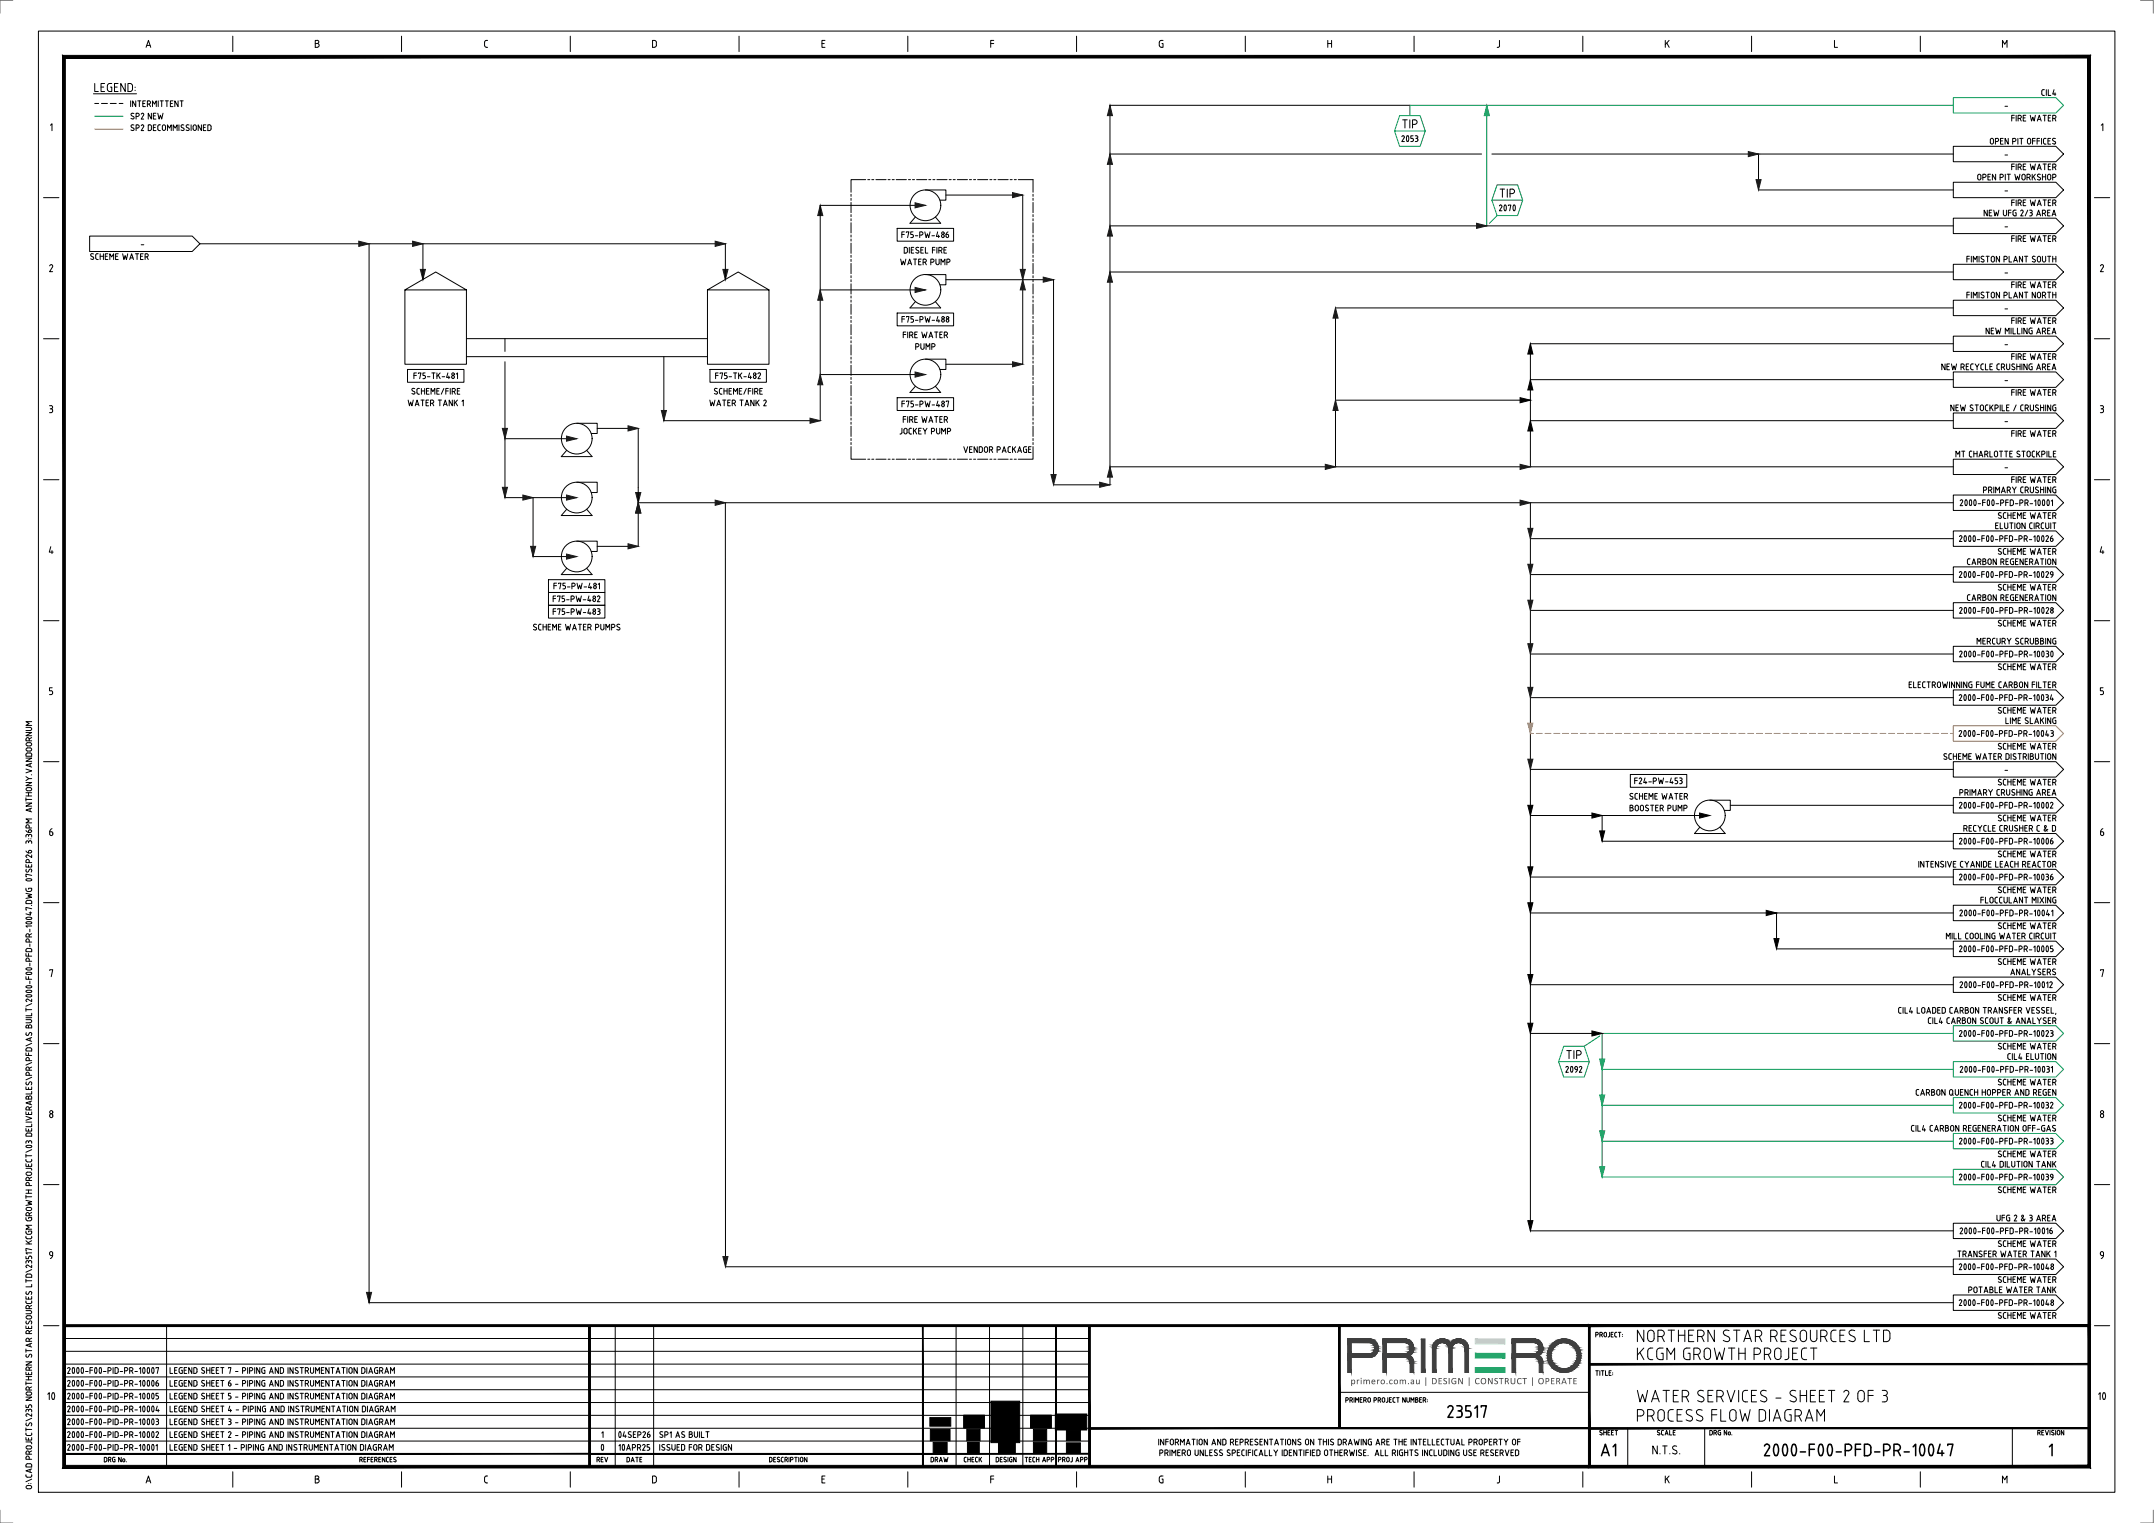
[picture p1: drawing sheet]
<svg xmlns="http://www.w3.org/2000/svg" width="841mm" height="594mm" viewBox="0 0 841 594" stroke-linecap="round" stroke-linejoin="round" font-family="sans-serif">
<g fill="none" stroke="#000" stroke-width=".39">
<path d="M15 12.1h810v570h-810zM36.4 36.6h16.9M37 40.4h1.5M39.6 40.4h2.3M43 40.4h2.3M46.5 40.4h1.5M550 41.1h-117v148h-22v-80h-42M762 57.1h40l3 3-3 3h-40zM332 75.8v.8M332 77.4v.8M332 79v3.9M337.7 70.1h-5.7v4.9"/>
<path d="M338.5 70.1h.8M340.1 70.1h.8M341.7 70.1h4M346.4 70.1h.8M348 70.1h.8M349.6 70.1h4M354.4 70.1h.8M355.9 70.1h.8M357.5 70.1h4M361 74.1h8v4h-2.4M362.3 70.1h.8M363.9 70.1h.8"/>
<path d="M365.5 70.1h3.9M369 76.1h29.9v66h-29.9M370.2 70.1h.9M371.8 70.1h.8M373.4 70.1h4M378.2 70.1h.8M379.8 70.1h.8M381.3 70.1h4M386.1 70.1h.8M387.7 70.1h.8M389.3 70.1h4M394 70.1h.8"/>
<path d="M395.6 70.1h.9M397.2 70.1h5.8v4.9M403 75.8v.8M403 77.4v.8M403 79v3.9M433 60.1h144.9M582 60.1h180M686 60.1v14h76M762 71.1h40l3 3-3 3h-40zM35 92.1h40l3 3-3 3h-40zM78 95.1h205v14M144 95.1v413h618"/>
<path d="M165 95.1v14M332 83.7v.8M332 85.3v.8M332 86.9v4M332 91.7v.8M332 93.2v.8M332 94.8v4M332 99.6v.8M350 89.1h22v5h-22zM357.1 84.6l-2.1 2.5h11.9l-2-2.5M361 80.1h-41v84h-61v-25M403 83.7v.8"/>
<path d="M403 85.3v.8M403 86.9v4M403 91.7v.8M403 93.2v.8M403 94.8v4M403 99.6v.8M433 88.1h329M762 85.1h40l3 3-3 3h-40zM157.9 113.1l12.1-7 11.9 7v29h-24v-29h24M276 113.1l12-7 12 7v29h-24v-29h24M320 113.1h41M332 101.2v.8"/>
<path d="M332 102.8v3.9M332 107.5v.8M332 109.1v.8M332 110.7v4M332 115.5v.8M332 117.1v.8M332 118.6v4M357.1 117.7l-2.1 2.4h11.9l-2-2.4M361 107.1h8v4h-2.4M403 101.2v.8M403 102.8v3.9M403 107.5v.8"/>
<path d="M403 109.1v.8M403 110.7v4M403 115.5v.8M403 117.1v.8M403 118.6v4M433 106.1h329M762 117.1h40l3 3-3 3h-40zM762 103.1h40l3 3-3 3h-40zM181.9 132.1h94.1M181.9 139.1h94.1M197 132.1v5M332 123.4v.8"/>
<path d="M332 125v.8M332 126.6v4M332 131.3v.8M332 132.9v.8M332 134.5v4M332 139.3v.8M350 122.1h22v5h-22zM403 123.4v.8M403 125v.8M403 126.6v4M403 131.3v.8M403 132.9v.8"/>
<path d="M403 134.5v4M403 139.3v.8M762 120.1h-241v62M762 131.1h40l3 3-3 3h-40zM762 134.1h-165v48M159 144.1h22v5h-22zM197 141.1v53h28M276.9 144.1h22.1v5h-22.1zM320 146.1h41M332 140.9v.8M332 142.5v3.9M332 147.2v.8"/>
<path d="M332 148.8v.8M332 150.4v4M332 155.2v.8M332 156.7v.8M332 158.3v4M350 155.1h22v5h-22zM357.1 150.7l-2.1 2.4h11.9l-2-2.4M361 140.1h8v4h-2.4M403 140.9v.8M403 142.5v3.9M403 147.2v.8M403 148.8v.8"/>
<path d="M403 150.4v4M403 155.2v.8M403 156.7v.8M403 158.3v4M521 156.1h76M597 148.1h165M762 145.1h40l3 3-3 3h-40zM197 171.1h28M221.1 175.7l-2.2 2.4h12.1l-2.1-2.4M225 165.1h8v4h-2.4M233 167.1h16v46h-16M332 163.1v.8"/>
<path d="M332 164.7v.8M332 166.3v3.9M332 171v.8M332 172.6v.8M332 174.2v4.9h5.7M338.5 179.1h.8M340.1 179.1h.8M341.7 179.1h4M346.4 179.1h.8M348 179.1h.8M349.6 179.1h4M354.4 179.1h.8"/>
<path d="M355.9 179.1h.8M357.5 179.1h4M362.3 179.1h.8M363.9 179.1h.8M365.5 179.1h3.9M370.2 179.1h.9M371.8 179.1h.8M373.4 179.1h4M378.2 179.1h.8M379.8 179.1h.8M381.3 179.1h4M386.1 179.1h.8"/>
<path d="M387.7 179.1h.8M389.3 179.1h4M394 179.1h.8M395.6 179.1h.9M403 174.2v4.9h-5.8M403 163.1v.8M403 164.7v.8M403 166.3v3.9M403 171v.8M597 164.1h165M762 161.1h40l3 3-3 3h-40zM762 179.1h40l3 3-3 3h-40z"/>
<path d="M207.9 194.1v23h17.1M221.1 198.6l-2.2 2.5h12.1l-2.1-2.5M225 188.1h8v4h-2.4M249 196.1h513M283 196.1v298h479M433 182.1h329M597 196.1v284h165M762 193.1h40l3 3-3 3h-40zM225 211.1h8v4h-2.4M597 210.1h165M762 207.1h40l3 3-3 3h-40zM214 236.1h22v5h-22z"/>
<path d="M214 231.1h22v5h-22zM214 226.1h22v5h-22zM221.1 221.7l-2.2 2.4h12.1l-2.1-2.4M597 224.1h165M597 238.1h165M762 221.1h40l3 3-3 3h-40zM762 235.1h40l3 3-3 3h-40zM597 255.1h165M762 252.1h40l3 3-3 3h-40zM597 272.1h165M762 269.1h40l3 3-3 3h-40zM762 297.1h40l3 3-3 3h-40z"/>
<path d="M597 300.1h165M597 318.1h70M625 318.1v10h137M636 302.1h22v5h-22zM667 312.1h8v4h-2.4M675 314.1h87M762 311.1h40l3 3-3 3h-40zM663.1 322.7l-2.1 2.4h12l-2.1-2.4M762 339.1h40l3 3-3 3h-40zM762 325.1h40l3 3-3 3h-40zM597 356.1h165M597 342.1h165"/>
<path d="M693 356.1v14h69M762 353.1h40l3 3-3 3h-40zM762 367.1h40l3 3-3 3h-40zM597 384.1h165M762 381.1h40l3 3-3 3h-40zM597 403.1h28M762 477.2h40l3 2.9-3 3h-40zM762 491.1h40l3 3-3 3h-40zM762 505.1h40l3 3-3 3h-40z"/>
<circle cx="361" cy="80.1" r="6"/>
<circle cx="361" cy="113.1" r="6"/>
<circle cx="361" cy="146.1" r="6"/>
<circle cx="225" cy="171.1" r="6"/>
<circle cx="225" cy="194.1" r="6"/>
<circle cx="225" cy="217.1" r="6"/>
<circle cx="667" cy="318.1" r="6"/>
</g>
<g fill="#1a1a1a" stroke="#1a1a1a" stroke-width=".39">
<path d="M164 105.1h1.9l-.9 4z"/>
<path d="M161 94.1l4 1-4 1z"/>
<path d="M357 112.1l4 1-4 1z"/>
<path d="M357 79.1l4 1-4 1z"/>
<path d="M395 75.1l3.9 1-3.9 1z"/>
<path d="M398 105.1h2l-1.1 4z"/>
<path d="M395 141.1l3.9 1-3.9 1z"/>
<path d="M398.9 109.1l1.1 4h-2z"/>
<path d="M357 145.1l4 1-4 1z"/>
<path d="M258 160.1h2l-1 4z"/>
<path d="M282 105.1h2l-1 4z"/>
<path d="M279 94.1l4 1-4 1z"/>
<path d="M143 504.1h1.9l-.9 4z"/>
<path d="M140 94.1l4 1-4 1z"/>
<path d="M221 193.1l4 1-4 1z"/>
<path d="M221 170.1l4 1-4 1z"/>
<path d="M245 166.1l4 1-4 1z"/>
<path d="M247.9 192.1h2.1l-1 4z"/>
<path d="M249 196.1l1 4h-2.1z"/>
<path d="M196 167.1h2l-1 4z"/>
<path d="M204 193.1l3.9 1-3.9 1z"/>
<path d="M245 212.1l4 1-4 1z"/>
<path d="M221 216.1l4 1-4 1z"/>
<path d="M207 213.1h2l-1.1 4z"/>
<path d="M196 190.1h2l-1 4z"/>
<path d="M279 195.1l4 1-4 1z"/>
<path d="M596 206.1h2l-1 4z"/>
<path d="M593 195.1l4 1-4 1z"/>
<path d="M407 108.1l4 1-4 1z"/>
<path d="M433 60.1l1 4h-2z"/>
<path d="M596 220.1h2l-1 4z"/>
<path d="M596 234.1h2l-1 4z"/>
<path d="M596 251.1h2l-1 4z"/>
<path d="M596 296.1h2l-1 4z"/>
<path d="M682 59.1l4 1-4 1z"/>
<path d="M685 70.1h2l-1 4z"/>
<path d="M521 120.1l1 4h-2z"/>
<path d="M433 182.1l1 4h-2z"/>
<path d="M517 181.1l4 1-4 1z"/>
<path d="M320 80.1l1 4h-2z"/>
<path d="M320 113.1l1 4h-2z"/>
<path d="M320 146.1l1 4h-2z"/>
<path d="M316 163.1l4 1-4 1z"/>
<path d="M410 185.1h2l-1 4z"/>
<path d="M429 188.1l4 1-4 1z"/>
<path d="M282 490.1h2l-1 4z"/>
<path d="M596 268.1h2l-1 4z"/>
<path d="M521 156.1l1 4h-2z"/>
<path d="M593 181.1l4 1-4 1z"/>
<path d="M433 106.1l1 4h-2z"/>
<path d="M433 41.1l1 4h-2z"/>
<path d="M433 88.1l1 4h-2z"/>
<path d="M576 87.1l4 1-4 1z"/>
</g>
<g fill="#000" stroke="#000" stroke-width=".39">
<path d="M597 134.1l1 4h-2zM593 155.1l4 1-4 1zM597 148.1l1 4h-2zM597 164.1l1 4h-2zM596 314.1h2l-1 4zM621 317.1l4 1-4 1zM663 317.1l4 1-4 1zM624 324.1h2l-1 4zM596 338.1h2l-1 4zM596 352.1h2l-1 4zM689 355.1l4 1-4 1zM692 366.1h2l-1 4z"/>
<path d="M596 380.1h2l-1 4zM596 399.1h2l-1 4zM621 402.1l4 1-4 1zM596 476.1h2l-1 4z"/>
</g>
<g fill="none" stroke="#00954a" stroke-width=".39">
<path d="M762 38.1h40l3 3-3 3h-40zM37 45.4h11M544 51.1h12l-2 6h-8l-2-6 2-6h8l2 6M580 41.1v47M762 41.1h-212v4M582 78.1h12l-2 6h-8l-2-6 2-6h8l2 6M584 84.1l-3 3M608 414.1h12l-2 6h-8l-2-6 2-6h8l2 6M624 404.1l-6 4M625 417.1h137M762 403.1h-137v56h137M762 400.1h40l3 3-3 3h-40z"/>
<path d="M762 414.1h40l3 3-3 3h-40zM625 431.1h137M762 428.1h40l3 3-3 3h-40zM625 445.1h137M762 442.1h40l3 3-3 3h-40zM762 456.1h40l3 3-3 3h-40z"/>
</g>
<g fill="none" stroke="#ec6e0e" stroke-width=".39">
<path d="M597 286.1h1.1M599.3 286.1h2.3M602.7 286.1h2.3M606.1 286.1h2.4M609.6 286.1h2.3M613 286.1h2.3M616.5 286.1h2.2M619.9 286.1h2.3M623.3 286.1h2.3M626.7 286.1h2.4M630.2 286.1h2.3M633.6 286.1h2.3"/>
<path d="M637.1 286.1h2.3M640.5 286.1h2.3M643.9 286.1h2.4M647.4 286.1h2.3M650.8 286.1h2.3M654.3 286.1h2.3M657.7 286.1h2.3M661.1 286.1h2.3M664.5 286.1h2.4M668 286.1h2.3M671.4 286.1h2.4M674.9 286.1h2.3"/>
<path d="M678.3 286.1h2.3M681.8 286.1h2.3M685.2 286.1h2.3M688.6 286.1h2.4M692.1 286.1h2.3M695.5 286.1h2.3M699 286.1h2.3M702.4 286.1h2.3M705.8 286.1h2.4M709.3 286.1h2.3M712.7 286.1h2.3M716.2 286.1h2.2"/>
<path d="M719.6 286.1h2.3M723 286.1h2.3M726.4 286.1h2.4M729.9 286.1h2.3M733.3 286.1h2.3M736.8 286.1h2.3M740.2 286.1h2.3M743.6 286.1h2.4M747.1 286.1h2.3M750.5 286.1h2.3M754 286.1h2.2M757.4 286.1h2.3"/>
<path d="M760.8 286.1h1.2M762 283.1h40l3 3-3 3h-40z"/>
</g>
<path d="M596 282.1h2l-1 4z" fill="#ec6e0e" stroke="#ec6e0e" stroke-width=".39"/>
<g fill="#00954a" stroke="#00954a" stroke-width=".39">
<path d="M624 413.1h2l-1 4z"/>
<path d="M624 427.1h2l-1 4z"/>
<path d="M624 441.1h2l-1 4z"/>
<path d="M580 41.1l1 4h-2z"/>
<path d="M624 455.1h2l-1 4z"/>
</g>
<path d="M37 50.3h11" fill="none" stroke="#ff7f00" stroke-width=".39"/>
<g fill="#3f3f3f" stroke="#3f3f3f" stroke-width=".39">
<path d="M568.5 522.3h1z"/>
<path d="M609.1 522.4h2.1z"/>
<path d="M608.1 535.1h4l-.9 .2z"/>
<path d="M525.7 522.3h9.2zM525.7 522.3h9.2z"/>
<path d="M525.7 522.3l9.8 .2zM525.7 522.3l9.8 .2z"/>
<path d="M525.7 522.5l10.4 .3-.6-.3zM525.7 522.5l10.4 .3h-10.4z"/>
<path d="M525.7 522.8l10.9 .4-.5-.4zM525.7 522.8l10.9 .4h-10.9z"/>
<path d="M525.7 523.2l11.3 .5-.4-.5zM525.7 523.2l11.3 .5h-11.3z"/>
<path d="M525.7 523.7h11.3zM525.7 523.7h11.3z"/>
<path d="M534.3 523.7h2.7zM534.3 523.7h2.7z"/>
<path d="M534.6 523.7l2.4 .1zM534.6 523.7l2.4 .1z"/>
<path d="M535 523.8l2.2 .2zM535 523.8l2.2 .2z"/>
<path d="M535.3 524l2 .3-.1-.3zM535.3 524l2 .3h-1.7zM535.6 524.3h1.7zM535.6 524.3h1.7z"/>
<path d="M535.6 524.3l1.8 .3-.1-.3zM535.6 524.3l1.8 .3h-1.6z"/>
<path d="M535.8 524.6l1.7 .3-.1-.3zM535.8 524.6l1.7 .3h-1.5z"/>
<path d="M536 524.9h1.5zM536 524.9h1.5z"/>
<path d="M536 524.9l1.6 .4-.1-.4zM536 524.9l1.6 .4h-1.4z"/>
<path d="M536.2 525.3l1.4 .2v-.2zM536.2 525.3l1.4 .2h-1.4z"/>
<path d="M536.2 525.5l1.4 .2zM536.2 525.5l1.4 .2z"/>
<path d="M536.2 525.7l1.4 .3v-.3zM536.2 525.7l1.4 .3h-1.4z"/>
<path d="M536.2 526l1.4 .2zM536.2 526l1.4 .2z"/>
<path d="M536.2 526.2l1.4 .3v-.3zM536.2 526.2l1.4 .3h-1.4z"/>
<path d="M536.2 526.5l1.3 .4 .1-.4zM536.2 526.5l1.3 .4h-1.5zM536 526.9h1.5zM536 526.9h1.5z"/>
<path d="M536 526.9l1.4 .3 .1-.3zM536 526.9l1.4 .3h-1.6z"/>
<path d="M535.8 527.2l1.5 .3 .1-.3zM535.8 527.2l1.5 .3h-1.7zM535.6 527.5h1.7zM535.6 527.5h1.7z"/>
<path d="M535.6 527.5l1.6 .2 .1-.2zM535.3 527.7l.3-.2 1.6 .2z"/>
<path d="M535.3 527.7l1.7 .2 .2-.2zM535 527.9l.3-.2 1.7 .2z"/>
<path d="M535 527.9h2zM534.6 528h2.4z"/>
<path d="M534.6 528h2.4zM534.3 528h2.7z"/>
<path d="M525.7 523.7l1.4 4.3v-4.3zM525.7 523.7l1.4 4.3h-1.4z"/>
<path d="M525.7 528h11.3zM525.7 528h11.3z"/>
<path d="M525.7 528l10.9 .5 .4-.5zM525.7 528l10.9 .5h-10.9z"/>
<path d="M525.7 528.5l10.4 .4 .5-.4zM525.7 528.5l10.4 .4h-10.4z"/>
<path d="M525.7 528.9l9.8 .3 .6-.3zM525.7 528.9l9.8 .3h-9.8z"/>
<path d="M525.7 529.2h9.8zM525.7 529.2l9.2 .2z"/>
<path d="M525.7 529.4h9.2zM525.7 529.4l8.6 .1z"/>
<path d="M525.7 529.5l1.4 5.9v-5.9zM525.7 529.5l1.4 5.9h-1.4z"/>
<path d="M539.4 522.3h9.4zM539.4 522.3h9.4z"/>
<path d="M539.4 522.3l10 .2-.6-.2zM539.4 522.3l10 .2h-10z"/>
<path d="M539.4 522.5l10.6 .3-.6-.3zM539.4 522.5l10.6 .3h-10.6z"/>
<path d="M539.4 522.8l11.1 .5-.5-.5zM539.4 522.8l11.1 .5h-11.1z"/>
<path d="M539.4 523.3l11.4 .4-.3-.4zM539.4 523.3l11.4 .4h-11.4z"/>
<path d="M548.1 523.7h2.7zM548.1 523.7h2.7z"/>
<path d="M548.5 523.7l2.4 .1zM548.5 523.7l2.4 .1z"/>
<path d="M548.7 523.8h2.2zM548.7 523.8h2.2z"/>
<path d="M548.8 523.8l2.2 .2zM548.8 523.8l2.2 .2z"/>
<path d="M549.1 524l2 .3-.1-.3zM549.1 524l2 .3h-1.7z"/>
<path d="M549.4 524.3l1.8 .1zM549.4 524.3l1.8 .1z"/>
<path d="M549.5 524.4l1.7 .2zM549.5 524.4l1.7 .2z"/>
<path d="M549.7 524.6l1.6 .3-.1-.3zM549.7 524.6l1.6 .3h-1.5z"/>
<path d="M549.8 524.9l1.6 .2zM549.8 524.9l1.6 .2z"/>
<path d="M549.9 525.1l1.5 .2v-.2zM549.9 525.1l1.5 .2h-1.4z"/>
<path d="M550 525.3l1.5 .4-.1-.4zM550 525.3l1.5 .4h-1.5z"/>
<path d="M550 525.7l1.5 .1zM550 525.7l1.5 .1z"/>
<path d="M550 525.8l1.4 .2 .1-.2zM550 525.8l1.4 .2h-1.4z"/>
<path d="M550 526l1.4 .4v-.4zM550 526l1.4 .4h-1.4z"/>
<path d="M550 526.4l1.4 .1zM550 526.4l1.4 .1z"/>
<path d="M550 526.5l1.3 .4 .1-.4zM550 526.5l1.3 .4h-1.5z"/>
<path d="M549.8 526.9l1.5 .2v-.2zM549.8 526.9l1.5 .2h-1.6z"/>
<path d="M549.7 527.1h1.6zM549.7 527.1l1.5 .1z"/>
<path d="M549.7 527.2l1.4 .3 .1-.3zM549.7 527.2l1.4 .3h-1.7z"/>
<path d="M549.4 527.5l1.6 .2 .1-.2zM549.1 527.7l.3-.2 1.6 .2z"/>
<path d="M549.1 527.7h1.9zM549.1 527.7h1.9z"/>
<path d="M549.1 527.7h1.9zM548.8 527.9h2.1z"/>
<path d="M548.8 527.9h2.1zM548.5 528h2.3z"/>
<path d="M548.5 528h2.3zM548.1 528h2.7z"/>
<path d="M539.4 523.7l1.5 4.3v-4.3zM539.4 523.7l1.5 4.3h-1.5z"/>
<path d="M539.4 528l11.2 .3 .2-.3zM539.4 528l11.2 .3h-11.2z"/>
<path d="M539.4 528.3l10.7 .5 .5-.5zM539.4 528.3l10.7 .5h-10.7z"/>
<path d="M539.4 528.8l11.2 .4-.5-.4zM539.4 528.8l11.2 .4h-11.2z"/>
<path d="M539.4 529.2l11.4 .3-.2-.3zM539.4 529.2l11.4 .3h-11.4z"/>
<path d="M548.1 529.5h2.7zM548.1 529.5h2.7z"/>
<path d="M548.4 529.5l2.5 .1zM548.4 529.5l2.5 .1z"/>
<path d="M548.8 529.6l2.2 .1zM548.8 529.6l2.2 .1z"/>
<path d="M549 529.7l2 .1zM549 529.7l2 .1z"/>
<path d="M549.1 529.8l2 .2-.1-.2zM549.1 529.8l2 .2z"/>
<path d="M549.4 530l1.8 .2-.1-.2zM549.4 530l1.8 .2h-1.6z"/>
<path d="M549.6 530.2l1.6 .1zM549.6 530.2l1.6 .1z"/>
<path d="M549.7 530.3l1.6 .2-.1-.2zM549.7 530.3l1.6 .2z"/>
<path d="M549.8 530.5l1.6 .4-.1-.4zM549.8 530.5l1.6 .4h-1.5z"/>
<path d="M549.9 530.9l1.5 .1zM549.9 530.9l1.5 .1z"/>
<path d="M550 531l1.4 .3v-.3zM550 531l1.4 .3h-1.4z"/>
<path d="M550 531.3l1.5 .3-.1-.3zM550 531.3l1.5 .3h-1.5z"/>
<path d="M550 531.6l1.5 3.8v-3.8zM550 531.6l1.5 3.8h-1.5z"/>
<path d="M539.4 529.5l1.5 5.9v-5.9zM539.4 529.5l1.5 5.9h-1.5z"/>
<path d="M554.4 522.3l1.5 13.1v-13.1zM554.4 522.3l1.5 13.1h-1.5z"/>
<path d="M562.7 522.3h.4zM562.1 522.3h1z"/>
<path d="M562.1 522.3h1.2zM562 522.3h1.3z"/>
<path d="M568.5 522.3h1.1zM568.3 522.3h1.3z"/>
<path d="M562 522.3l1.7 .1zM561.6 522.4h2.1z"/>
<path d="M568.3 522.3l1.8 .1zM567.9 522.4h2.2z"/>
<path d="M567.9 522.4h2.3zM567.7 522.4h2.5z"/>
<path d="M561.6 522.4h2.3zM561.4 522.4h2.5z"/>
<path d="M561.4 522.4l2.9 .2zM561 522.6h3.3z"/>
<path d="M567.7 522.4l2.9 .2zM567.4 522.6h3.2z"/>
<path d="M567.4 522.6l3.3 .1zM567.2 522.7h3.5z"/>
<path d="M561 522.6l3.4 .1zM560.9 522.7h3.5z"/>
<path d="M567.2 522.7l4 .2zM566.8 522.9l.4-.2 4 .2z"/>
<path d="M560.9 522.7l3.9 .2zM560.5 522.9l.4-.2 3.9 .2z"/>
<path d="M566.8 522.9l4.4 .1zM566.7 523h4.5z"/>
<path d="M560.5 522.9l4.4 .1zM560.5 522.9l4.4 .1z"/>
<path d="M560.4 523l4.9 .3-.4-.3zM560 523.3l.4-.3 4.9 .3z"/>
<path d="M566.7 523l4.9 .3-.4-.3zM566.3 523.3l.4-.3 4.9 .3z"/>
<path d="M566.3 523.3h5.4zM566.2 523.3h5.5z"/>
<path d="M560 523.3h5.4zM560 523.3h5.4z"/>
<path d="M566.2 523.3l5.9 .4-.4-.4zM566.2 523.3l5.9 .4h-6.2z"/>
<path d="M559.9 523.3l5.8 .4-.3-.4zM559.9 523.3l5.8 .4h-6.1z"/>
<path d="M565.9 523.7h6.2zM565.9 523.7h6.2z"/>
<path d="M559.6 523.7h6.1zM559.6 523.7h6.1z"/>
<path d="M569.2 523.7l2.9 .1zM569.2 523.7l2.9 .1z"/>
<path d="M565.9 523.7h2.8zM565.9 523.7l2.4 .1z"/>
<path d="M562.9 523.7l2.9 .1zM562.9 523.7l2.9 .1z"/>
<path d="M559.6 523.7h2.8zM559.5 523.8h2.5z"/>
<path d="M565.8 523.8h2.5zM565.8 523.8h2.5z"/>
<path d="M563.3 523.8h2.5zM563.3 523.8h2.5z"/>
<path d="M569.6 523.8l2.6 .1zM569.6 523.8l2.6 .1z"/>
<path d="M563.3 523.8h5zM563.3 523.8l4.6 .1z"/>
<path d="M559.5 523.8h2.5zM559.5 523.8l2.1 .1z"/>
<path d="M570.1 523.9l2.3 .2-.2-.2zM570.1 523.9l2.3 .2z"/>
<path d="M563.8 523.9l3.7 .2 .4-.2zM563.8 523.9l3.7 .2z"/>
<path d="M559.4 523.9l1.8 .2 .4-.2zM559.4 523.9l1.8 .2h-2z"/>
<path d="M570.4 524.1h2zM570.4 524.1h2z"/>
<path d="M559.2 524.1h1.9zM559.2 524.1h2z"/>
<path d="M570.5 524.1l2 .3-.1-.3zM570.5 524.1l2 .3h-1.7z"/>
<path d="M564.1 524.1l3.1 .3 .3-.3zM564.1 524.1l3.1 .3h-2.7z"/>
<path d="M559.2 524.1l1.6 .3 .3-.3zM559.2 524.1l1.6 .3h-1.7z"/>
<path d="M559.1 524.4l1.5 .3 .2-.3zM559.1 524.4l1.5 .3h-1.6z"/>
<path d="M570.8 524.4l1.8 .3-.1-.3zM570.8 524.4l1.8 .3h-1.6z"/>
<path d="M571 524.7h1.6zM571 524.7h1.6z"/>
<path d="M564.5 524.4l2.4 .3 .3-.3zM564.5 524.4l2.4 .3h-2.2z"/>
<path d="M559 524.7h1.6zM559 524.7h1.6z"/>
<path d="M571 524.7l1.8 .4-.2-.4zM571 524.7l1.8 .4h-1.6z"/>
<path d="M564.7 524.7l2 .4 .2-.4zM564.7 524.7l2 .4h-1.8z"/>
<path d="M559 524.7l1.4 .4 .2-.4zM559 524.7l1.4 .4h-1.5z"/>
<path d="M571.2 525.1l1.6 .2v-.2zM571.2 525.1l1.6 .2h-1.5z"/>
<path d="M558.9 525.1l1.4 .2 .1-.2zM558.9 525.1l1.4 .2h-1.5z"/>
<path d="M571.3 525.3l1.5 .2v-.2zM571.3 525.3l1.5 .2h-1.4z"/>
<path d="M564.9 525.1l1.6 .4 .2-.4zM564.9 525.1l1.6 .4h-1.4z"/>
<path d="M558.8 525.3l1.4 .2 .1-.2zM558.8 525.3l1.4 .2h-1.4z"/>
<path d="M571.4 525.5l1.5 .4-.1-.4zM571.4 525.5l1.5 .4h-1.5z"/>
<path d="M565.1 525.5l1.4 .4v-.4zM565.1 525.5l1.4 .4h-1.4z"/>
<path d="M558.8 525.5l1.4 .4v-.4zM558.8 525.5l1.4 .4h-1.4z"/>
<path d="M571.4 525.9l1.5 9.5v-9.5zM571.4 525.9l1.5 9.5h-1.5z"/>
<path d="M565.1 525.9l1.4 9.5v-9.5zM565.1 525.9l1.4 9.5h-1.4z"/>
<path d="M558.8 525.9l1.4 9.5v-9.5zM558.8 525.9l1.4 9.5h-1.4z"/>
<path d="M609.1 522.4l3 .2zM608.1 522.6l1-.2 3 .2z"/>
<path d="M608.1 522.6l5 .4-1-.4zM607.1 523l1-.4 5 .4z"/>
<path d="M607.1 523l6.9 .5-.9-.5zM606.3 523.5l.8-.5 6.9 .5z"/>
<path d="M606.3 523.5l7.9 .2-.2-.2zM606.3 523.5l7.9 .2h-8.1z"/>
<path d="M610.2 523.7l4.1 .1zM610.2 523.7l4.1 .1z"/>
<path d="M606.1 523.7h4.1zM606 523.8h3.3z"/>
<path d="M611 523.8l3.6 .2-.3-.2zM611 523.8l3.6 .2z"/>
<path d="M606 523.8l2.4 .2 .9-.2zM606 523.8l2.4 .2h-2.7z"/>
<path d="M611.9 524l2.9 .2zM611.9 524l2.9 .2z"/>
<path d="M605.7 524h2.7zM605.5 524.2h2.5z"/>
<path d="M612.3 524.2l2.6 .2-.1-.2zM612.3 524.2l2.6 .2z"/>
<path d="M605.5 524.2l2.1 .2 .4-.2zM605.5 524.2l2.1 .2h-2.3z"/>
<path d="M612.7 524.4l2.7 .5-.5-.5zM612.7 524.4l2.7 .5h-2z"/>
<path d="M605.3 524.4l1.5 .5 .8-.5zM605.3 524.4l1.5 .5h-1.9z"/>
<path d="M613.4 524.9h2zM613.4 524.9h2z"/>
<path d="M604.9 524.9h1.9zM604.8 524.9h2z"/>
<path d="M613.5 524.9l2.3 .6-.4-.6zM613.5 524.9l2.3 .6h-1.8z"/>
<path d="M604.8 524.9l1.4 .6 .6-.6zM604.8 524.9l1.4 .6h-1.7z"/>
<path d="M614 525.5l1.9 .3-.1-.3zM614 525.5l1.9 .3h-1.6z"/>
<path d="M604.5 525.5l1.5 .3 .2-.3zM604.5 525.5l1.5 .3h-1.7z"/>
<path d="M614.3 525.8l1.8 .5-.2-.5zM614.3 525.8l1.8 .5h-1.5z"/>
<path d="M604.3 525.8l1.4 .5 .3-.5zM604.3 525.8l1.4 .5h-1.6z"/>
<path d="M614.6 526.3l1.8 .5-.3-.5zM614.6 526.3l1.8 .5h-1.6z"/>
<path d="M604.1 526.3l1.4 .5 .2-.5zM604.1 526.3l1.4 .5h-1.6z"/>
<path d="M614.8 526.8l1.6 .3v-.3zM614.8 526.8l1.6 .3h-1.5z"/>
<path d="M603.9 526.8l1.4 .3 .2-.3zM603.9 526.8l1.4 .3h-1.5z"/>
<path d="M614.9 527.1l1.7 .7-.2-.7zM614.9 527.1l1.7 .7h-1.5z"/>
<path d="M603.8 527.1l1.3 .7 .2-.7zM603.8 527.1l1.3 .7h-1.4z"/>
<path d="M615.1 527.8l1.5 .1zM615.1 527.8l1.5 .1z"/>
<path d="M603.7 527.8h1.4zM603.7 527.8l1.4 .1z"/>
<path d="M615.2 527.9l1.5 .9-.1-.9zM615.2 527.9l1.5 .9h-1.5z"/>
<path d="M603.6 527.9l1.4 .9 .1-.9zM603.6 527.9l1.4 .9h-1.4z"/>
<path d="M615.2 528.8l1.4 .9 .1-.9zM615.2 528.8l1.4 .9h-1.4z"/>
<path d="M603.6 528.8l1.5 .9-.1-.9zM603.6 528.8l1.5 .9h-1.5z"/>
<path d="M615.2 529.7h1.4zM615.2 529.7l1.4 .2z"/>
<path d="M603.6 529.7l1.5 .2zM603.6 529.7l1.5 .2z"/>
<path d="M615.1 529.9l1.3 .7 .2-.7zM615.1 529.9l1.3 .7h-1.5z"/>
<path d="M603.7 529.9l1.6 .7-.2-.7zM603.7 529.9l1.6 .7h-1.5z"/>
<path d="M614.9 530.6l1.5 .2v-.2zM614.9 530.6l1.5 .2h-1.6z"/>
<path d="M603.8 530.6l1.7 .2-.2-.2zM603.8 530.6l1.7 .2h-1.6z"/>
<path d="M614.8 530.8l1.3 .6 .3-.6zM614.8 530.8l1.3 .6h-1.5z"/>
<path d="M603.9 530.8l1.8 .6-.2-.6zM603.9 530.8l1.8 .6h-1.6z"/>
<path d="M614.6 531.4l1.3 .4 .2-.4zM614.6 531.4l1.3 .4h-1.6z"/>
<path d="M604.1 531.4l1.9 .4-.3-.4zM604.1 531.4l1.9 .4h-1.7z"/>
<path d="M614.3 531.8l1.5 .3 .1-.3zM614.3 531.8l1.5 .3h-1.8z"/>
<path d="M604.3 531.8l1.9 .3-.2-.3zM604.3 531.8l1.9 .3h-1.7z"/>
<path d="M614 532.1l1.4 .6 .4-.6zM613.5 532.7l.5-.6 1.4 .6z"/>
<path d="M604.5 532.1l2.3 .6-.6-.6zM604.5 532.1l2.3 .6h-2z"/>
<path d="M613.5 532.7h1.9zM613.5 532.7h1.9z"/>
<path d="M604.8 532.7h2zM604.8 532.7h2z"/>
<path d="M613.4 532.7l1.5 .5 .5-.5zM612.7 533.2l.7-.5 1.5 .5z"/>
<path d="M604.9 532.7l2.7 .5-.8-.5zM604.9 532.7l2.7 .5h-2.3z"/>
<path d="M612.7 533.2l2.1 .3 .1-.3zM612.3 533.5l.4-.3 2.1 .3z"/>
<path d="M605.3 533.2l2.7 .3zM605.3 533.2l2.7 .3h-2.5z"/>
<path d="M612.3 533.5h2.5zM611.9 533.6h2.7z"/>
<path d="M605.5 533.5l2.9 .1zM605.5 533.5l2.9 .1z"/>
<path d="M611.9 533.6l2.4 .3 .3-.3zM611 533.9l.9-.3 2.4 .3z"/>
<path d="M605.7 533.6l3.6 .3zM605.7 533.6l3.6 .3h-3.3z"/>
<path d="M611 533.9h3.3zM610.2 533.9h4z"/>
<path d="M606 533.9h4.2zM606 533.9h4.2z"/>
<path d="M606.1 533.9l7.9 .2 .2-.2zM606.1 533.9l7.9 .2h-7.7z"/>
<path d="M606.3 534.1l6.8 .5 .9-.5zM606.3 534.1l6.8 .5h-6z"/>
<path d="M607.1 534.6l5 .5 1-.5zM607.1 534.6l5 .5h-4z"/>
<path d="M608.1 535.1l3.1 .2zM609.1 535.3h2.1z"/>
<path d="M589.8 522.3h9.3zM589.8 522.3h9.3z"/>
<path d="M589.8 522.3l9.9 .2-.6-.2zM589.8 522.3l9.9 .2h-9.9z"/>
<path d="M589.8 522.5l10.5 .3-.6-.3zM589.8 522.5l10.5 .3h-10.5z"/>
<path d="M589.8 522.8l11 .5-.5-.5zM589.8 522.8l11 .5h-11z"/>
<path d="M589.8 523.3l11.4 .4-.4-.4zM589.8 523.3l11.4 .4h-11.4z"/>
<path d="M598.5 523.7h2.7zM598.5 523.7h2.7z"/>
<path d="M598.8 523.7l2.5 .1zM598.8 523.7l2.5 .1z"/>
<path d="M599.1 523.8h2.2zM599.1 523.8h2.2z"/>
<path d="M599.2 523.8l2.1 .2zM599.2 523.8l2.1 .2z"/>
<path d="M599.5 524l2 .3-.2-.3zM599.5 524l2 .3h-1.7z"/>
<path d="M599.8 524.3l1.8 .1zM599.8 524.3l1.8 .1z"/>
<path d="M599.9 524.4l1.7 .2zM599.9 524.4l1.7 .2z"/>
<path d="M600 524.6l1.7 .3-.1-.3zM600 524.6l1.7 .3h-1.5z"/>
<path d="M600.2 524.9l1.6 .2zM600.2 524.9l1.6 .2z"/>
<path d="M600.3 525.1l1.5 .2v-.2zM600.3 525.1l1.5 .2h-1.5z"/>
<path d="M600.3 525.3l1.6 .4-.1-.4zM600.3 525.3l1.6 .4h-1.5z"/>
<path d="M600.4 525.7l1.5 .1zM600.4 525.7l1.5 .1z"/>
<path d="M600.4 525.8l1.5 .2v-.2zM600.4 525.8l1.5 .2h-1.5z"/>
<path d="M600.4 526l1.4 .4 .1-.4zM600.4 526l1.4 .4h-1.4z"/>
<path d="M600.4 526.4l1.4 .1zM600.4 526.4l1.4 .1z"/>
<path d="M600.3 526.5l1.4 .4 .1-.4zM600.3 526.5l1.4 .4h-1.5z"/>
<path d="M600.2 526.9l1.4 .2 .1-.2zM600.2 526.9l1.4 .2h-1.5z"/>
<path d="M600.1 527.1h1.5zM600.1 527.1l1.5 .1z"/>
<path d="M600 527.2l1.5 .3 .1-.3zM600 527.2l1.5 .3h-1.7z"/>
<path d="M599.8 527.5l1.6 .2 .1-.2zM599.5 527.7l.3-.2 1.6 .2z"/>
<path d="M599.5 527.7h1.9zM599.5 527.7h1.9z"/>
<path d="M599.5 527.7h1.9zM599.2 527.9h2.1z"/>
<path d="M599.2 527.9h2.1zM598.8 528h2.4z"/>
<path d="M598.8 528h2.4zM598.5 528h2.7z"/>
<path d="M589.8 523.7l1.4 4.3v-4.3zM589.8 523.7l1.4 4.3h-1.4z"/>
<path d="M589.8 528l11.2 .3 .2-.3zM589.8 528l11.2 .3h-11.2z"/>
<path d="M589.8 528.3l10.7 .5 .5-.5zM589.8 528.3l10.7 .5h-10.7z"/>
<path d="M589.8 528.8l11.2 .4-.5-.4zM589.8 528.8l11.2 .4h-11.2z"/>
<path d="M589.8 529.2l11.4 .3-.2-.3zM589.8 529.2l11.4 .3h-11.4z"/>
<path d="M598.5 529.5h2.7zM598.5 529.5h2.7z"/>
<path d="M598.8 529.5l2.5 .1zM598.8 529.5l2.5 .1z"/>
<path d="M599.1 529.6l2.2 .1zM599.1 529.6l2.2 .1z"/>
<path d="M599.4 529.7l1.9 .1zM599.4 529.7l1.9 .1z"/>
<path d="M599.4 529.8l2.1 .2-.2-.2zM599.4 529.8l2.1 .2z"/>
<path d="M599.7 530l1.9 .2-.1-.2zM599.7 530l1.9 .2h-1.6z"/>
<path d="M600 530.2l1.6 .1zM600 530.2l1.6 .1z"/>
<path d="M600 530.3l1.7 .2-.1-.2zM600 530.3l1.7 .2z"/>
<path d="M600.2 530.5l1.6 .4-.1-.4zM600.2 530.5l1.6 .4h-1.5z"/>
<path d="M600.3 530.9l1.5 .1zM600.3 530.9l1.5 .1z"/>
<path d="M600.3 531l1.5 .3v-.3zM600.3 531l1.5 .3h-1.4z"/>
<path d="M600.4 531.3l1.5 .3-.1-.3zM600.4 531.3l1.5 .3h-1.5z"/>
<path d="M600.4 531.6l1.5 3.8v-3.8zM600.4 531.6l1.5 3.8h-1.5z"/>
<path d="M589.8 529.5l1.4 5.9v-5.9zM589.8 529.5l1.4 5.9h-1.4z"/>
</g>
<path d="M575.5 533.5l11.6 1.9v-1.9zM575.5 533.5l11.6 1.9h-11.6z" fill="#007bc2" stroke="#007bc2" stroke-width=".39"/>
<path d="M575.5 522.3l11.6 1.9v-1.9zM575.5 522.3l11.6 1.9h-11.6z" fill="#9ad3f4" stroke="#9ad3f4" stroke-width=".39"/>
<path d="M575.5 527.9l11.6 1.9v-1.9zM575.5 527.9l11.6 1.9h-11.6z" fill="#00a8e6" stroke="#00a8e6" stroke-width=".39"/>
<g fill="none" stroke="#3f3f3f" stroke-width=".39">
<circle cx="610.2" cy="528.8" r="6.5"/>
<circle cx="610.2" cy="528.8" r="5.1"/>
</g>
<g fill="#3f3f3f">
<path d="M611.4 537.6h1.8l-.7 .2-.1 2.1h-.2v-2.1z"/>
<path d="M613.8 537.6h1.3v.2h-1v.7l.8 .1v.2h-.8v.9h1v.2l-1.4-.1z"/>
<path d="M607.1 537.6l1.4 .2v.6l-.4 .3 .6 1.2h-.3l-.6-1h-.4v1h-.3zM607.4 537.8v.8l.8-.1-.1-.6z"/>
<path d="M609.9 537.6h.4l.8 2.3h-.3l-.2-.6h-1l-.2 .6h-.3zM610.1 537.9l-.4 1.1h.8z"/>
</g>
<g fill="#000" stroke="#000" stroke-width=".39">
<path d="M362.7 553h8.2v3.3h-8.2zM376 552.1h8v4.8h-8zM402.1 552.1h7.9v4.8h-7.9zM411.7 551.6h12.2v6.2h-12.2zM362.9 557.6h7.7v4.4h-7.7zM364 562.7h5.5v4.3h-5.5zM377.1 557.6h5.2v4.4h-5.2zM377.4 562.7h4.6v4.3h-4.6zM386.6 546.6h11.2v16.1h-11.2zM389.5 562.7h6.6v4.3h-6.6zM389.5 557.7h6.6v4.3h-6.6zM403.1 562.6h5.2v4.4h-5.2z"/>
<path d="M403.1 557.6h5.2v4.4h-5.2zM416 562.8h5.4v4.2h-5.4zM416 557.8h5.4v4.2h-5.4z"/>
<path d="M25 516.7v.8l790-.8zM25 517.5l790-.8v.8z"/>
<path d="M229.6 517.1l.7 55v-55zM229.6 517.1l.7 55h-.7z"/>
<path d="M359.8 517.1l.3 55v-55zM359.8 517.1l.3 55h-.3z"/>
<path d="M411.8 517.1l.3 55v-55zM411.8 517.1l.3 55h-.3z"/>
<path d="M424.6 517.1l.7 55v-55zM424.6 517.1l.7 55h-.7z"/>
<path d="M522.1 517.1l.7 40v-40zM522.1 517.1l.7 40h-.7z"/>
<path d="M619.6 516.7l.7 .8 195-.8zM620.3 517.5l195-.8-.7 .8zM815.3 516.7l-.7 .8 .7 54.9zM814.6 517.5l.7 54.9-.7-.6zM619.6 572.4h195.7l-.7-.6zM619.6 572.4l.7-.6h194.3zM619.6 516.7v55.7l.7-.6zM619.6 516.7l.7 .8v54.3z"/>
<path d="M620 531.8v.6l195-.6zM620 532.4l195-.6v.6z"/>
<path d="M425 556.9v.4l195-.4zM425 557.3l195-.4v.4z"/>
<path d="M620 556.9v.4l195-.4zM620 557.3l195-.4v.4z"/>
<path d="M25 566.9v.3l205-.3zM25 567.2l205-.3v.3z"/>
<path d="M25.5 571.6l-1 1 790-1zM24.5 572.6l790-1 1 1zM814.5 22.6v549l1 1zM815.5 21.6v551l-1-550zM25.5 22.6h789l1-1zM24.5 21.6h791l-790 1zM24.5 21.6l1 550v-549zM24.5 21.6l1 550-1 1z"/>
<path d="M230 567.2h195v-.3zM230 566.9h195l-195 .3z"/>
</g>
<g fill="none" stroke="#000" stroke-width=".39">
<path d="M90.8 14.1v6M156.6 14.1v6M222.5 14.1v6M288.3 14.1v6M354.1 14.1v6M419.9 14.1v6M485.8 14.1v6M551.6 14.1v6M617.4 14.1v6M683.3 14.1v6M749.1 14.1v6M17 77.1h6"/>
<path d="M817 77.1h6M17 132.1h6M817 132.1h6M17 187.1h6M817 187.1h6M17 242.1h6M817 242.1h6M17 297.1h6M817 297.1h6M17 352.1h6M817 352.1h6M17 407.1h6"/>
<path d="M817 407.1h6M17 462.1h6M817 462.1h6M17 517.1h6M65 517.1v55M240 517.1v55M255 517.1v55M373 517.1v55M386 517.1v55M399 517.1v55M817 517.1h6M25 522.1h400"/>
<path d="M25 527.1h400M25 532.1h400M25 537.1h400M25 542.1h400M25 547.1h400M25 552.1h400M25 557.1h400M522.5 543.1h97.5M635 557.1v15M665 557.1v15M785 557.1v15M25 562.1h400"/>
<path d="M90.8 574.1v6M156.6 574.1v6M222.5 574.1v6M288.3 574.1v6M354.1 574.1v6M419.9 574.1v6M485.8 574.1v6M551.6 574.1v6M617.4 574.1v6M683.3 574.1v6M749.1 574.1v6"/>
</g>
<path d="M5 .1h-5v5M835 .1h5v5M0 589.1v5h5M840 589.1v5h-5" fill="none" stroke="#767676" stroke-width=".39"/>
<g font-size="7.8">
<text x="638" y="523.6">NORTHERN STAR RESOURCES LTD</text>
<text x="638" y="530.6">KCGM GROWTH PROJECT</text>
<text x="638" y="547.1">WATER SERVICES - SHEET 2 OF 3</text>
<text x="564" y="553.1">23517</text>
<text x="638" y="554.6">PROCESS FLOW DIAGRAM</text>
<text x="624" y="568.1">A1</text>
<text x="687.5" y="568.1">2000-F00-PFD-PR-10047</text>
<text x="798.7" y="568.1">1</text>
</g>
<g font-size="5.5">
<text x="36.4" y="35.9">LEGEND:</text>
<text x="546.7" y="50.1">TIP</text>
<text x="584.7" y="77.1">TIP</text>
<text x="610.7" y="413.1">TIP</text>
<text x="644.2" y="567.4">N.T.S.</text>
</g>
<g font-size="4.7">
<text x="56.6" y="18.6">A</text>
<text x="122.5" y="18.6">B</text>
<text x="188.6" y="18.6">C</text>
<text x="254.1" y="18.6">D</text>
<text x="320.2" y="18.6">E</text>
<text x="386" y="18.6">F</text>
<text x="451.7" y="18.6">G</text>
<text x="517.5" y="18.6">H</text>
<text x="583.6" y="18.6">J</text>
<text x="649.1" y="18.6">K</text>
<text x="715.1" y="18.6">L</text>
<text x="780.7" y="18.6">M</text>
<text x="19.2" y="51.1">1</text>
<text x="819.2" y="51.1">1</text>
<text x="18.9" y="106.1">2</text>
<text x="818.9" y="106.1">2</text>
<text x="18.9" y="161.1">3</text>
<text x="818.9" y="161.1">3</text>
<text x="18.8" y="216.1">4</text>
<text x="818.8" y="216.1">4</text>
<text x="18.9" y="271.1">5</text>
<text x="818.9" y="271.1">5</text>
<text x="18.9" y="326.1">6</text>
<text x="818.9" y="326.1">6</text>
<text x="18.9" y="381.1">7</text>
<text x="818.9" y="381.1">7</text>
<text x="18.9" y="436.1">8</text>
<text x="818.9" y="436.1">8</text>
<text x="18.9" y="491.1">9</text>
<text x="818.9" y="491.1">9</text>
<text x="18.2" y="546.1">10</text>
<text x="818.2" y="546.1">10</text>
<text x="56.6" y="578.6">A</text>
<text x="122.5" y="578.6">B</text>
<text x="188.6" y="578.6">C</text>
<text x="254.1" y="578.6">D</text>
<text x="320.2" y="578.6">E</text>
<text x="386" y="578.6">F</text>
<text x="451.7" y="578.6">G</text>
<text x="517.5" y="578.6">H</text>
<text x="583.6" y="578.6">J</text>
<text x="649.1" y="578.6">K</text>
<text x="715.1" y="578.6">L</text>
<text x="780.7" y="578.6">M</text>
</g>
<g font-size="3.9">
<text x="50.6" y="41.7">INTERMITTENT</text>
<text x="796.1" y="37.4">CIL4</text>
<text x="50.7" y="46.5">SP2 NEW</text>
<text x="781.7" y="42.3">-</text>
<text x="784.4" y="47.3">FIRE WATER</text>
<text x="50.7" y="51.1">SP2 DECOMMISSIONED</text>
<text x="546.4" y="55.3">2053</text>
<text x="776" y="56.4">OPEN PIT OFFICES</text>
<text x="781.7" y="61.4">-</text>
<text x="771.1" y="70.3">OPEN PIT WORKSHOP</text>
<text x="784.4" y="66.4">FIRE WATER</text>
<text x="781.7" y="75.3">-</text>
<text x="584.5" y="82.4">2070</text>
<text x="784.4" y="80.4">FIRE WATER</text>
<text x="773.6" y="84.3">NEW UFG 2/3 AREA</text>
<text x="781.7" y="89.3">-</text>
<text x="351.4" y="92.8">F75-PW-486</text>
<text x="784.4" y="94.3">FIRE WATER</text>
<text x="35" y="101.4">SCHEME WATER</text>
<text x="54.7" y="96.4">-</text>
<text x="352.3" y="98.9">DIESEL FIRE</text>
<text x="351" y="103.4">WATER PUMP</text>
<text x="766.9" y="102.3">FIMISTON PLANT SOUTH</text>
<text x="781.7" y="107.3">-</text>
<text x="784.4" y="112.4">FIRE WATER</text>
<text x="766.9" y="116.3">FIMISTON PLANT NORTH</text>
<text x="351.5" y="125.8">F75-PW-488</text>
<text x="781.7" y="121.3">-</text>
<text x="352" y="131.9">FIRE WATER</text>
<text x="774.4" y="130.4">NEW MILLING AREA</text>
<text x="784.4" y="126.3">FIRE WATER</text>
<text x="356.8" y="136.5">PUMP</text>
<text x="781.7" y="135.4">-</text>
<text x="784.4" y="140.3">FIRE WATER</text>
<text x="161.1" y="147.8">F75-TK-481</text>
<text x="278.8" y="147.8">F75-TK-482</text>
<text x="757.1" y="144.4">NEW RECYCLE CRUSHING AREA</text>
<text x="781.7" y="149.4">-</text>
<text x="160.3" y="153.9">SCHEME/FIRE</text>
<text x="278.3" y="153.9">SCHEME/FIRE</text>
<text x="784.4" y="154.4">FIRE WATER</text>
<text x="158.8" y="158.4">WATER TANK 1</text>
<text x="276.5" y="158.4">WATER TANK 2</text>
<text x="351.5" y="158.8">F75-PW-487</text>
<text x="760.6" y="160.4">NEW STOCKPILE / CRUSHING</text>
<text x="352" y="164.9">FIRE WATER</text>
<text x="781.7" y="165.4">-</text>
<text x="350.7" y="169.4">JOCKEY PUMP</text>
<text x="784.4" y="170.4">FIRE WATER</text>
<text x="375.6" y="176.6">VENDOR PACKAGE</text>
<text x="762.6" y="178.4">MT CHARLOTTE STOCKPILE</text>
<text x="781.7" y="183.4">-</text>
<text x="784.4" y="188.4">FIRE WATER</text>
<text x="764.3" y="197.4">2000-F00-PFD-PR-10001</text>
<text x="773.3" y="192.4">PRIMARY CRUSHING</text>
<text x="779.1" y="202.4">SCHEME WATER</text>
<text x="778.1" y="206.3">ELUTION CIRCUIT</text>
<text x="763.9" y="211.3">2000-F00-PFD-PR-10026</text>
<text x="767.1" y="220.4">CARBON REGENERATION</text>
<text x="779.1" y="216.4">SCHEME WATER</text>
<text x="763.9" y="225.4">2000-F00-PFD-PR-10029</text>
<text x="215.7" y="229.8">F75-PW-481</text>
<text x="779.1" y="230.3">SCHEME WATER</text>
<text x="215.4" y="239.8">F75-PW-483</text>
<text x="215.4" y="234.8">F75-PW-482</text>
<text x="764" y="239.4">2000-F00-PFD-PR-10028</text>
<text x="767.1" y="234.4">CARBON REGENERATION</text>
<text x="207.7" y="245.9">SCHEME WATER PUMPS</text>
<text x="779.1" y="244.4">SCHEME WATER</text>
<text x="770.8" y="251.3">MERCURY SCRUBBING</text>
<text x="764" y="256.3">2000-F00-PFD-PR-10030</text>
<text x="779.1" y="261.4">SCHEME WATER</text>
<text x="744.3" y="268.4">ELECTROWINNING FUME CARBON FILTER</text>
<text x="763.9" y="273.4">2000-F00-PFD-PR-10034</text>
<text x="779.1" y="278.4">SCHEME WATER</text>
<text x="763.9" y="287.4">2000-F00-PFD-PR-10043</text>
<text x="782.1" y="282.4">LIME SLAKING</text>
<text x="779.1" y="292.4">SCHEME WATER</text>
<text x="757.9" y="296.3">SCHEME WATER DISTRIBUTION</text>
<text x="637.3" y="305.8">F24-PW-453</text>
<text x="781.7" y="301.4">-</text>
<text x="635.4" y="311.9">SCHEME WATER</text>
<text x="764.1" y="310.4">PRIMARY CRUSHING AREA</text>
<text x="779.1" y="306.4">SCHEME WATER</text>
<text x="635.5" y="316.5">BOOSTER PUMP</text>
<text x="763.9" y="315.4">2000-F00-PFD-PR-10002</text>
<text x="779.1" y="320.4">SCHEME WATER</text>
<text x="763.9" y="329.4">2000-F00-PFD-PR-10006</text>
<text x="765.7" y="324.4">RECYCLE CRUSHER C &amp; D</text>
<text x="779.1" y="334.4">SCHEME WATER</text>
<text x="748.1" y="338.4">INTENSIVE CYANIDE LEACH REACTOR</text>
<text x="763.9" y="343.4">2000-F00-PFD-PR-10036</text>
<text x="772.4" y="352.4">FLOCCULANT MIXING</text>
<text x="779.1" y="348.4">SCHEME WATER</text>
<text x="764.2" y="357.4">2000-F00-PFD-PR-10041</text>
<text x="779.1" y="362.4">SCHEME WATER</text>
<text x="758.9" y="366.4">MILL COOLING WATER CIRCUIT</text>
<text x="763.9" y="371.4">2000-F00-PFD-PR-10005</text>
<text x="779.1" y="376.4">SCHEME WATER</text>
<text x="784" y="380.4">ANALYSERS</text>
<text x="764.2" y="385.4">2000-F00-PFD-PR-10012</text>
<text x="740.2" y="395.4">CIL4 LOADED CARBON TRANSFER VESSEL,</text>
<text x="779.1" y="390.4">SCHEME WATER</text>
<text x="751.8" y="399.4">CIL4 CARBON SCOUT &amp; ANALYSER</text>
<text x="763.9" y="404.4">2000-F00-PFD-PR-10023</text>
<text x="779.1" y="409.4">SCHEME WATER</text>
<text x="782.9" y="413.4">CIL4 ELUTION</text>
<text x="610.4" y="418.4">2092</text>
<text x="764.3" y="418.4">2000-F00-PFD-PR-10031</text>
<text x="779.1" y="423.4">SCHEME WATER</text>
<text x="747.1" y="427.4">CARBON QUENCH HOPPER AND REGEN</text>
<text x="763.9" y="432.4">2000-F00-PFD-PR-10032</text>
<text x="779.1" y="437.4">SCHEME WATER</text>
<text x="745.2" y="441.4">CIL4 CARBON REGENERATION OFF-GAS</text>
<text x="763.9" y="446.4">2000-F00-PFD-PR-10033</text>
<text x="772.6" y="455.4">CIL4 DILUTION TANK</text>
<text x="779.1" y="451.4">SCHEME WATER</text>
<text x="763.9" y="460.4">2000-F00-PFD-PR-10039</text>
<text x="779.1" y="465.4">SCHEME WATER</text>
<text x="778.6" y="476.4">UFG 2 &amp; 3 AREA</text>
<text x="764.2" y="481.4">2000-F00-PFD-PR-10016</text>
<text x="763.4" y="490.4">TRANSFER WATER TANK 1</text>
<text x="779.1" y="486.4">SCHEME WATER</text>
<text x="763.9" y="495.4">2000-F00-PFD-PR-10048</text>
<text x="779.1" y="500.4">SCHEME WATER</text>
<text x="763.9" y="509.4">2000-F00-PFD-PR-10048</text>
<text x="767.6" y="504.4">POTABLE WATER TANK</text>
<text x="779.1" y="514.4">SCHEME WATER</text>
<text x="26" y="535.9">2000-F00-PID-PR-10007LEGEND SHEET 7 - PIPING AND INSTRUMENTATION DIAGRAM</text>
<text x="26" y="545.9">2000-F00-PID-PR-10005LEGEND SHEET 5 - PIPING AND INSTRUMENTATION DIAGRAM</text>
<text x="26" y="540.9">2000-F00-PID-PR-10006LEGEND SHEET 6 - PIPING AND INSTRUMENTATION DIAGRAM</text>
<text x="26" y="550.9">2000-F00-PID-PR-10004LEGEND SHEET 4 - PIPING AND INSTRUMENTATION DIAGRAM</text>
<text x="26" y="555.9">2000-F00-PID-PR-10003LEGEND SHEET 3 - PIPING AND INSTRUMENTATION DIAGRAM</text>
<text x="26" y="560.8">2000-F00-PID-PR-10002LEGEND SHEET 2 - PIPING AND INSTRUMENTATION DIAGRAM</text>
<text x="234.4" y="560.8">1</text>
<text x="240.9" y="560.8">04SEP26</text>
<text x="257" y="560.8">SP1 AS BUILT</text>
<text x="451.6" y="563.8">INFORMATION AND REPRESENTATIONS ON THIS DRAWING ARE THE INTELLECTUAL PROPERTY OF</text>
<text x="26" y="565.8">2000-F00-PID-PR-10001</text>
<text x="66" y="565.8">LEGEND SHEET 1 - PIPING AND INSTRUMENTATION DIAGRAM</text>
<text x="234.1" y="565.8">0</text>
<text x="241" y="565.8">10APR25</text>
<text x="257" y="565.8">ISSUED FOR DESIGN</text>
<text x="452" y="568">PRIMERO UNLESS SPECIFICALLY IDENTIFIED OTHERWISE. ALL RIGHTS INCLUDING USE RESERVED</text>
<text x="12.5" y="581.2" transform="rotate(-90 12.5 581.2)">O:\CAD PROJECTS\235 NORTHERN STAR RESOURCES LTD\23517 KCGM GROWTH PROJECT\03 DELIVERABLES\PR\PFD\AS BUILT\2000-F00-PFD-PR-10047.DWG 07SEP26 3:36PM ANTHONY.VANDOORNUM</text>
</g>
<text font-size="3.8" fill="#3f3f3f" x="526.8" y="539.9">primero.com.au | DESIGN | CONSTRUCT | OPERATE</text>
<g font-size="3.1">
<text x="622.2" y="521.6">PROJECT:</text>
<text x="622.2" y="536.6">TITLE:</text>
<text x="524.7" y="547.1">PRIMERO PROJECT NUMBER:</text>
<text x="623.7" y="559.8">SHEET</text>
<text x="646.2" y="559.8">SCALE</text>
<text x="666.7" y="559.8">DRG No.</text>
<text x="794.6" y="559.8">REVISION</text>
<text x="40.4" y="570.3">DRG No.</text>
<text x="140" y="570.3">REFERENCES</text>
<text x="232.6" y="570.3">REV</text>
<text x="244.3" y="570.3">DATE</text>
<text x="299.9" y="570.3">DESCRIPTION</text>
<text x="362.9" y="570.3">DRAW</text>
<text x="375.8" y="570.3">CHECK</text>
<text x="388.3" y="570.3">DESIGN</text>
<text x="399.6" y="570.3">TECH APP</text>
<text x="412.6" y="570.3">PROJ APP</text>
</g>
</svg>
